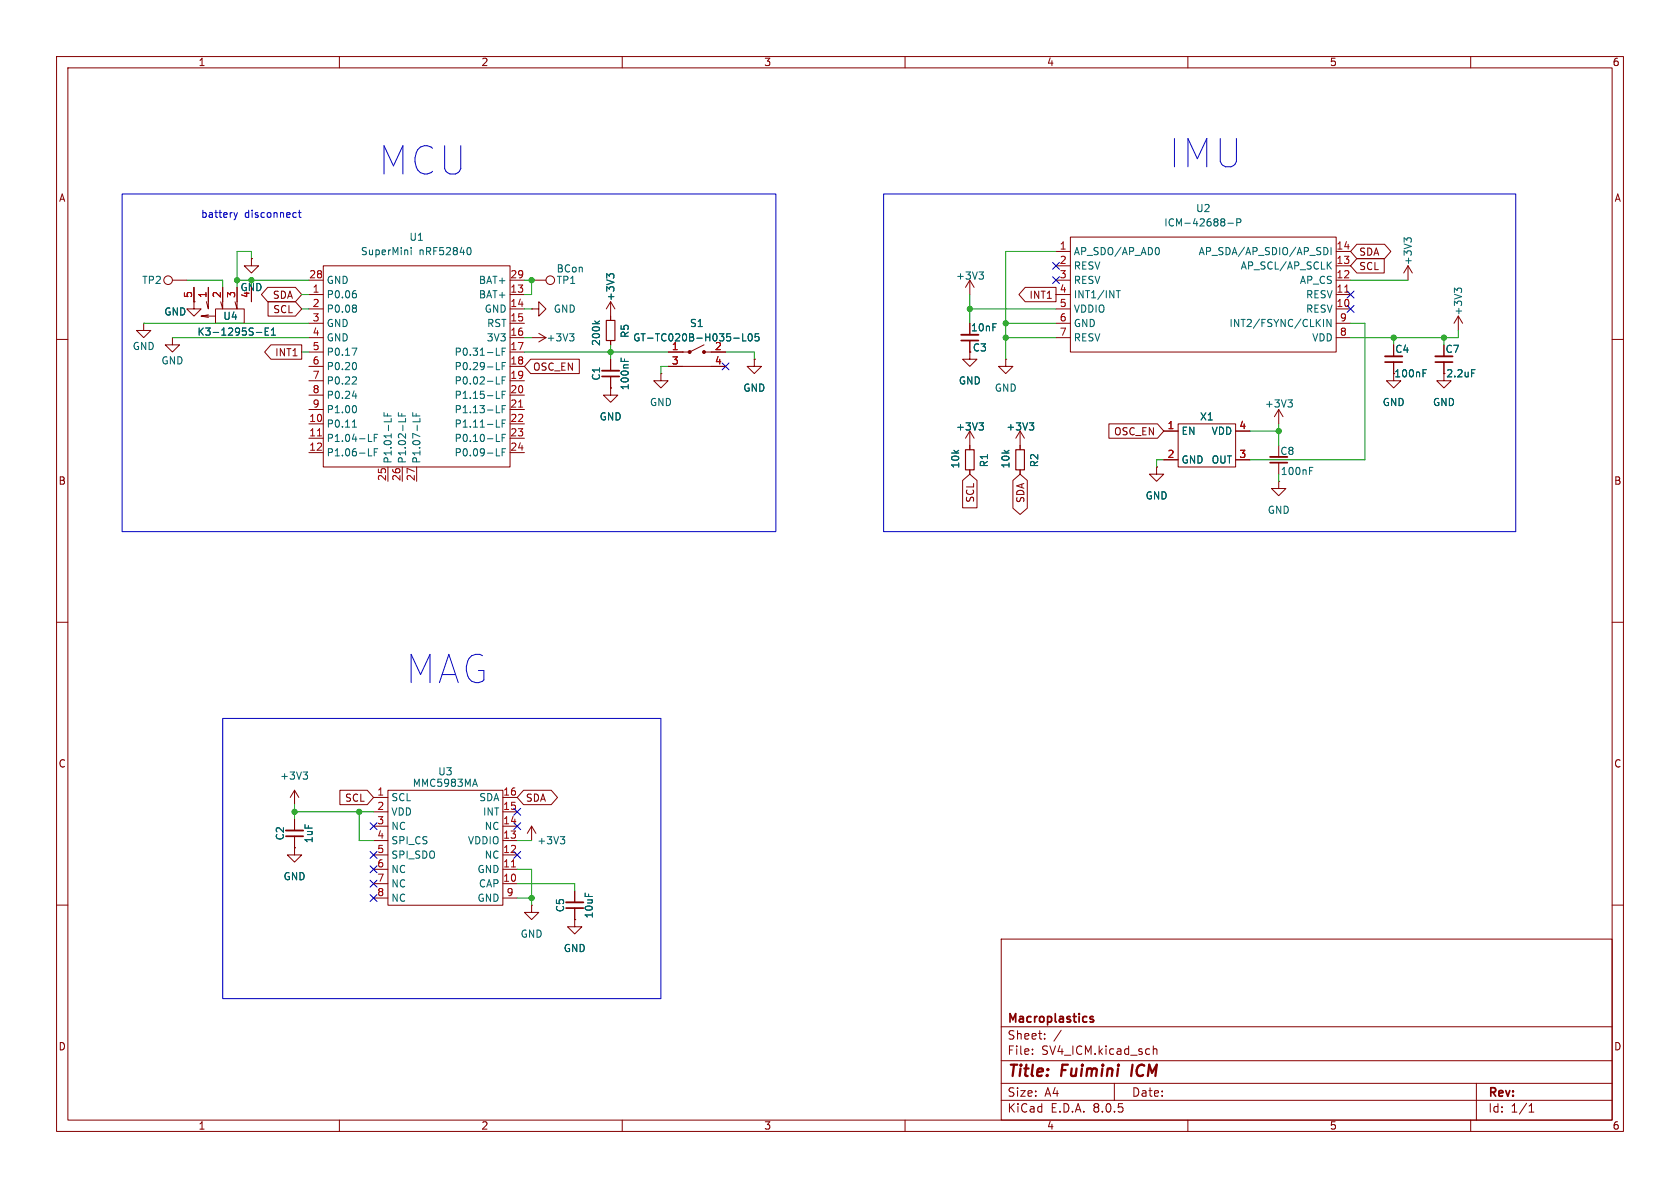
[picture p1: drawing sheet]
<svg xmlns="http://www.w3.org/2000/svg" width="297mm" height="210mm" viewBox="0 0 297 210" stroke-linecap="round" stroke-linejoin="round" font-family="sans-serif">
<g fill="none" stroke="#840000" stroke-width=".18">
<path d="M10 10h277v190h-277zM12 12h273v186h-273zM60 10v2M110 10v2M160 10v2M210 10v2M260 10v2M10 60h2M25.4 57.2v1.2h1.3l-1.3 1.3-1.3-1.3h1.3M25.4 57.2h.1M30.5 59.7v1.3h1.2l-1.2 1.2-1.3-1.2h1.3M30.5 59.7h.1"/>
<path d="M30.5 49.5h2.5M34.3 53.3v1.3h1.3l-1.3 1.3-1.3-1.3h1.3M34.3 53.3h.1M34.3 50.8v2.5M35.6 55.9l1.3 .2M36.8 50.8v3.8l-.3-1.3M36.8 55.7l-1.2 .2h2.5M38.1 54.6h5.1v2.6h-5.1zM39.4 50.8v3.8l-.4-1.2M41.9 50.8v3.8l-.3-1.2M44.4 45.7v1.3h1.3l-1.3 1.3-1.2-1.3h1.2M44.4 45.7h.1"/>
<path d="M44.4 50.8v2.5M47.3 50.8h4.9l1.1 1.3-1.1 1.2h-4.9l-1.1-1.2zM47.4 53.3h4.8l1.1 1.3-1.1 1.3h-4.8zM54.6 49.5h2.5M54.6 52.1h2.5M54.6 54.6h2.5M54.6 57.2h2.5M54.6 59.7h2.5M57.1 47h33.1v35.6h-33.1zM90.2 49.5h2.5M90.2 52.1h2.5M90.2 54.6h2.5"/>
<path d="M90.2 57.2h2.5M90.2 59.7h2.5M94 54.6h1.2v-1.3l1.3 1.3-1.3 1.3v-1.3M94 54.6h.1M94 49.5h2.5M94 59.7h2.5M95.2 58.9l1.3 .8M96.5 59.7l-1.3 .8M107.9 53.3l-.7 1.3M107.9 53.3v3.3M107.9 53.3l.8 1.3M171.4 49.5l-.7 1.3"/>
<path d="M171.4 49.5v2.6M171.4 49.5l.8 1.3M181.2 50.8h5.5v2.5h-5.5l-1.1-1.2zM186.7 49.5h2.5M186.7 52.1h2.5M186.7 54.6h2.5M186.7 57.2h2.5M186.7 59.7h2.5M186.7 44.5h2.5M186.7 47h2.5M189.2 41.9h47v20.3h-47zM236.2 49.5h2.6"/>
<path d="M236.2 52.1h2.6M236.2 54.6h2.6M236.2 57.2h2.6M236.2 59.7h2.6M236.2 44.5h2.6M236.2 47h2.6M239.9 45.7h4.8v2.6h-4.8l-1.1-1.3zM239.9 43.2h4.9l1.1 1.3-1.1 1.2h-4.9l-1.1-1.2zM248.9 47l-.7 1.3M248.9 47v2.5M248.9 47l.8 1.3M257.8 55.9l-.8 1.3"/>
<path d="M257.8 55.9v2.5M257.8 55.9l.8 1.3M285 60h2M47.9 61h5.4v2.5h-5.4l-1.1-1.3zM54.6 74.9h2.5M54.6 77.5h2.5M54.6 62.2h2.5M54.6 64.8h2.5M54.6 67.3h2.5M54.6 69.9h2.5M54.6 72.4h2.5M90.2 74.9h2.5"/>
<path d="M90.2 77.5h2.5M90.2 62.2h2.5M90.2 64.8h2.5M90.2 67.3h2.5M90.2 69.9h2.5M90.2 72.4h2.5M93.8 63.5h8.6v2.5h-8.6l-1.1-1.2zM107.9 68.6v1.3h1.3l-1.3 1.2-1.2-1.2h1.2M107.9 68.6h.1M107.9 60.2v.8M107.9 63.5v2M107.9 66.5v2.1"/>
<path d="M116.8 66v1.3h1.3l-1.3 1.3-1.2-1.3h1.2M116.8 66h.1M118.1 64.8h10.2M120.6 62.2h.1M124.5 61l-2.6 1.2h-3.8M124.5 62.2h3.8M133.3 63.5v1.3h1.3l-1.3 1.2-1.2-1.2h1.2M133.3 63.5h.1M171.4 60.2v3.3h1.3l-1.3 1.3-1.2-1.3h1.2M171.4 76.2v3.3M171.4 76.2l-.7 1.3M171.4 76.2l.8 1.3"/>
<path d="M177.8 63.5v1.3h1.3l-1.3 1.2-1.3-1.2h1.3M177.8 63.5h.1M180.3 76.2v3.3M180.3 76.2l-.7 1.3M180.3 76.2l.8 1.3M196 74.9h8.6l1.1 1.3-1.1 1.3h-8.6zM205.7 76.2h2.6M208.3 74.9h10.1v7.7h-10.1zM218.4 76.2h2.6M226.1 72.4l-.8 1.3M226.1 72.4v2.5M226.1 72.4l.7 1.3"/>
<path d="M246.4 64v3.3h1.2l-1.2 1.3-1.3-1.3h1.3M255.3 64v3.3h1.2l-1.2 1.3-1.3-1.3h1.3M54.6 80h2.5M68.6 82.6v2.5M71.1 82.6v2.5M73.7 82.6v2.5M90.2 80h2.5M170.2 84.9l1.2-1.1 1.3 1.1v4.9h-2.5zM171.4 83.1v.7M179.1 84.9l1.2-1.1 1.3 1.1v4.9l-1.3 1.1-1.2-1.1zM180.3 83.1v.7M204.5 82.6v1.2h1.2l-1.2 1.3-1.3-1.3h1.3"/>
<path d="M204.5 82.6h.1M205.7 81.3h2.6M218.4 81.3h2.6M226.1 85.1v1.3h1.2l-1.2 1.2-1.3-1.2h1.3M226.1 85.1h.1M226.1 81.8v2M10 110h2M285 110h2M52.1 139.7l-.8 1.3M52.1 139.7v2.5M52.1 139.7l.7 1.3M60.1 139.7h4.8l1.1 1.3-1.1 1.2h-4.8z"/>
<path d="M68.6 139.7h20.3v20.3h-20.3zM92.6 139.7h4.9l1.1 1.3-1.1 1.2h-4.9l-1.2-1.2zM10 160h2M52.1 149.9v1.2h1.2l-1.2 1.3-1.3-1.3h1.3M52.1 149.9h.1M52.1 144.8v2M52.1 147.8v2.1M66 141h2.6M66 156.2h2.6M66 153.7h2.6M66 151.1h2.6M66 148.6h2.6"/>
<path d="M66 146.1h2.6M66 143.5h2.6M66 158.8h2.6M88.9 141h2.5M88.9 156.2h2.5M88.9 153.7h2.5M88.9 151.1h2.5M88.9 148.6h2.5M88.9 146.1h2.5M88.9 143.5h2.5M88.9 158.8h2.5M94 146.1l-.8 1.2"/>
<path d="M94 146.1v2.5M94 146.1l.7 1.2M101.6 157.5v2M285 160h2M94 160v1.3h1.2l-1.2 1.3-1.3-1.3h1.3M94 160h.1M101.6 162.6v1.2h1.3l-1.3 1.3-1.3-1.3h1.3M101.6 162.6h.1M101.6 160.5v2.1M177 166h108v32h-108zM60 198v2M110 198v2"/>
<path d="M160 198v2M177 194.5h108M177 191.5h108M177 187.5h108M177 181.5h108M182.5 186.3v.1M182.5 185.5v.1M184.7 183.6v.1M184.7 182.8v.1M187.6 182.1l-1.3 2M197 191.5v3M203.9 184.9v1.5"/>
<path d="M203.9 185.5l.2-.1 .4 .1v.9M210 198v2M260 198v2M261 191.5v6.5M270.3 196.6h.9M270.3 195.5l.4-.4v1.5"/>
<circle cx="29.7" cy="49.5" r=".76"/>
<circle cx="97.3" cy="49.5" r=".76"/>
</g>
<path d="M200.2 188.2l-.2 2" fill="none" stroke="#840000" stroke-width=".4"/>
<path d="M106.4 66.5h3.1M169.9 60.2h3.1M244.9 64h3M253.7 64h3.1M224.5 81.8h3.1M50.5 147.8h3.1M100.1 160.5h3M193.3 179.8l-.4-.1-.2 .2 .1 .2 .5 .2v.3h-.6" fill="none" stroke="#840000" stroke-width=".3"/>
<g fill="none" stroke="#006464" stroke-width=".18">
<path d="M217.1 39.5h.9M218.7 39.3h.6l.1-.2-.1-.3-.6-.1v1.2M45.3 58.8h1M46.9 58.6h.4M47.5 58h-.6v1.3h.6M48 59.3h.7M48 58.3l.3-.3v1.3M62.7 51.4h.2M62.8 51.9l.2 .2v.3l-.2 .2M62.8 53.9l.2 .3-.2 .3 .2 .2v.2l-.2 .3M72.7 43.8v.1M72.7 44.2v.8"/>
<path d="M82.9 43.8a.68 .68 0 0 1 .4 .6 .68 .68 0 0 1-.4 .6M100.7 59h.8l-.5 .5M101.2 59.5l.3 .2v.3l-.3 .3M105.1 56.7l.5 .5M106 56.7l-.5 .4M107.7 48.8l-.4-.4v.8M107.7 48.6l.3-.2h.3l.2 .2M129.7 59.8h1M131.3 59v1.3h.6M132.4 59.1l.2-.1a.68 .68 0 0 1 .4 .6 .68 .68 0 0 1-.4 .7l-.2-.2-.1-.3zM134.1 59h-.6v.6l.2-.1h.4l.1 .2-.1 .4-.1 .2-.5-.2M173.1 48.1h.8l-.5 .5"/>
<path d="M173.6 48.6l.3 .2v.3l-.3 .2M197.3 51.4h.8M197.7 51.4v1.2M204.7 43.8a.79 .79 0 0 1 0 1.2M234 56.5v1.2M234 43.8a.64 .64 0 0 1 .8 .6 .64 .64 0 0 1-.8 .6M234.8 46.8l.6 .8M235.3 43.8v1.2M235.3 56.5v1.2l-.7-1.2v1.2M235.4 46.3l-.8 .7M248.7 42.5l-.5-.5v.8M248.7 42.3l.3-.3h.3l.2 .3"/>
<path d="M257.6 51.4l-.5-.5v.8M257.6 51.2l.2-.3h.3l.3 .3M62.2 61.5h.9l-.6 1.3M62.3 75.5h.7M62.3 70h.8M62.5 74.4l.2-.2v1.3M62.7 64.1a.79 .79 0 0 1 0 1.2M62.7 71.7a.79 .79 0 0 1 0 1.3M62.8 66.6l.2 .3v.3l-.8 .7h.8M62.9 69.6v.8M65.1 78h.6M66.2 77.4h.4"/>
<path d="M66.2 79.9h.4M66.8 76.8h-.6v1.2M66.8 79.3h-.6v1.3M67.9 72.9v.6h1.3M68.5 73.1v.4M69.2 74v.6M70.4 72.9v.6h1.3M71 73.1v.4M71.7 74v.6M73 72.9v.6h1.2M73.6 73.1v.4M74.2 74v.6"/>
<path d="M87.7 75.5h.7M87.7 78h.7M87.7 62.8h.7M87.7 65.3h.7M87.7 67.9h.7M87.7 70.4h.7M87.7 73h.7M88.8 77.4h.4M88.8 79.9h.4M88.8 62.1h.4M88.8 64.7h.4M88.8 67.2h.4"/>
<path d="M88.8 69.8h.4M88.8 72.3h.4M88.8 74.8h.4M89.4 76.8h-.6v1.2M89.4 79.3h-.6v1.3M89.4 61.5h-.6v1.3M89.4 64.1h-.6v1.2M89.4 66.6h-.6v1.3M89.4 69.2h-.6v1.2M89.4 71.7h-.6v1.3M89.4 74.2h-.6v1.3M109.8 63.3v.6"/>
<path d="M110.4 63.5v.4M173.1 74.7h.8l-.5 .5M173.6 75.2l.3 .3v.3l-.3 .2M182 74.7h.7l-.4 .5M182.5 75.2l.2 .3v.3l-.2 .2M227.7 70.7h.8l-.5 .5M228.2 71.2l.3 .2v.3l-.3 .3M251.6 65.3h.6M251.6 66h.4M260.2 65.3h.6M65.1 80.6h.6M87.7 80.6h.7"/>
<path d="M231.5 83.2h.4M231.5 82.6h.6M53.6 136.5h.8l-.5 .5M54.1 137l.3 .2v.3l-.3 .2M83.7 138.6h.6M84 137.7l.4 1.3M99 147.9h.8l-.4 .5M99.6 148.4l.2 .2v.3l-.2 .3"/>
</g>
<path d="M107.2 56.6h1.5v3.6h-1.5zM170.7 79.5h1.5v3.6h-1.5zM179.6 79.5h1.5v3.6h-1.5z" fill="none" stroke="#840000" stroke-width=".2"/>
<path d="M237.7 51.7h.8M56.1 77.1h.7M91.7 72h.7M90.4 153.3h.7" fill="none" stroke="#a90000" stroke-width=".18"/>
<g fill="#840000" stroke="#840000" stroke-width=".18">
<circle cx="121.9" cy="62.2" r=".26"/>
<circle cx="124.5" cy="62.2" r=".26"/>
</g>
<path d="M169.9 59.2h3.1M106.4 65.5h3.1M244.9 63h3M253.7 63h3.1M224.5 80.8h3.1M50.5 146.8h3.1M100.1 159.5h3" fill="none" stroke="#840000" stroke-width=".33"/>
<path d="M21.6 34.3h115.6v59.7h-115.6zM41.4 37.6l.3 .8M41.7 38.4l-.3 .5M42 37.6l-.3 .8M52.3 37.6h.1M52.4 38.4h-.1M52.7 37.6h.5M52.9 37.2v1l.3 .2M156.2 34.3h111.8v59.7h-111.8zM39.4 127h77.4v49.5h-77.4z" fill="none" stroke="#0000c2" stroke-width=".18"/>
<g fill="none" stroke="#009600" stroke-width=".18">
<path d="M25.4 57.2h29.2M30.5 59.7h24.1M33 49.5h6.4v1.3M34.3 50.8v2.5M41.9 49.5h12.7M44.4 45.7v-1.2h-2.5v6.3M44.4 49.5v1.3M53.3 52.1h1.3M53.3 54.6h1.3M92.7 49.5h1.3v2.6h-1.3M92.7 59.7h1.3M92.7 54.6h1.3"/>
<path d="M171.4 54.6h15.3M171.4 52.1v5.1M177.8 57.2h8.9M177.8 59.7h8.9M186.7 44.5h-8.9v19M238.8 49.5h10.1M238.8 57.2h2.5v24.1h-20.3M246.4 59.7v1.3M255.3 59.7v1.3M257.8 58.4v1.3h-19M53.3 62.2h1.3M92.7 62.2h25.4"/>
<path d="M107.9 61v2.5M118.1 64.8h-1.3v1.2M128.3 62.2h5v1.3M221 76.2h5.1M226.1 74.9v3.8M205.7 81.3h-1.2v1.3M226.1 83.8v1.3M52.1 143.5h13.9M52.1 142.2v2.6M63.5 143.5v5.1h2.5M91.4 153.7h2.6v6.3M91.4 148.6h2.6"/>
<path d="M91.4 156.2h10.2v1.3M91.4 158.8h2.6"/>
</g>
<g fill="none" stroke="#000084" stroke-width=".18">
<path d="M186.1 48.9l1.2 1.2M186.1 46.4l1.2 1.2M187.3 48.9l-1.2 1.2M187.3 46.4l-1.2 1.2M238.2 54l1.2 1.2M238.2 51.5l1.2 1.2M239.4 54l-1.2 1.2M239.4 51.5l-1.2 1.2M127.7 64.2l1.2 1.2M128.9 64.2l-1.2 1.2M65.4 145.4l1.2 1.3M65.4 150.5l1.2 1.2"/>
<path d="M65.4 153.1l1.2 1.2M65.4 158.1l1.2 1.3M65.4 155.6l1.2 1.2M66.6 145.4l-1.2 1.3M66.6 150.5l-1.2 1.2M66.6 153.1l-1.2 1.2M66.6 158.1l-1.2 1.3M66.6 155.6l-1.2 1.2M90.8 142.9l1.2 1.2M90.8 145.4l1.2 1.3M90.8 150.5l1.2 1.2M92 142.9l-1.2 1.2"/>
<path d="M92 145.4l-1.2 1.3M92 150.5l-1.2 1.2"/>
</g>
<g fill="#009600" stroke="#009600" stroke-width=".18">
<circle cx="177.8" cy="59.7" r=".46"/>
<circle cx="171.4" cy="54.6" r=".46"/>
<circle cx="177.8" cy="57.2" r=".46"/>
<circle cx="63.5" cy="143.5" r=".46"/>
<circle cx="52.1" cy="143.5" r=".46"/>
<circle cx="94" cy="158.8" r=".46"/>
<circle cx="44.4" cy="49.5" r=".46"/>
<circle cx="41.9" cy="49.5" r=".46"/>
<circle cx="246.4" cy="59.7" r=".46"/>
<circle cx="255.3" cy="59.7" r=".46"/>
<circle cx="226.1" cy="76.2" r=".46"/>
<circle cx="94" cy="49.5" r=".46"/>
<circle cx="107.9" cy="62.2" r=".46"/>
</g>
<g font-size="7" fill="#0000c2">
<text x="206.7" y="29.9">IMU</text>
<text x="67" y="31.2">MCU</text>
<text x="71.8" y="121.1">MAG</text>
</g>
<g font-size="2.8" fill="#840000">
<text x="178" y="190.9">Title:</text>
<text x="187.7" y="190.9">Fuimini</text>
<text x="200.8" y="190.9">ICM</text>
</g>
<g font-size="2.1" fill="#840000">
<text x="178" y="184">Sheet:</text>
<text x="178" y="181.2">Macroplastics</text>
<text x="178" y="186.7">File:</text>
<text x="184.1" y="186.7">SV4_ICM.kicad_sch</text>
<text x="178" y="196.9">KiCad</text>
<text x="178" y="194.1">Size:</text>
<text x="184.7" y="194.1">A4</text>
<text x="185.7" y="196.9">E.D.A.</text>
<text x="193.3" y="196.9">8.0.5</text>
<text x="200" y="194.1">Date:</text>
<text x="263" y="194.3">Rev:</text>
<text x="263" y="196.9">Id:</text>
<text x="267.1" y="196.9">1/1</text>
</g>
<g font-size="1.8" fill="#840000">
<text x="35" y="11.9">1</text>
<text x="85" y="11.9">2</text>
<text x="135" y="11.9">3</text>
<text x="185" y="11.9">4</text>
<text x="235" y="11.9">5</text>
<text x="285" y="11.9">6</text>
<text x="10.3" y="35.9">A</text>
<text x="285.3" y="35.9">A</text>
<text x="240.2" y="47.9">SCL</text>
<text x="240.2" y="45.4">SDA</text>
<text x="48.1" y="53">SDA</text>
<text x="181.9" y="53">INT1</text>
<text x="48.2" y="55.6">SCL</text>
<text x="171.6" y="58.8">10nF</text>
<text x="48.5" y="63.2">INT1</text>
<text x="94.1" y="65.7">OSC_EN</text>
<text x="171.9" y="62.3">C3</text>
<text x="246.6" y="62.6">C4</text>
<text x="255.5" y="62.6">C7</text>
<text x="246.4" y="66.9">100nF</text>
<text x="196.9" y="77.2">OSC_EN</text>
<text x="10.3" y="85.9">B</text>
<text x="172.4" y="89" transform="rotate(-90 172.4 89)">SCL</text>
<text x="181.3" y="89" transform="rotate(-90 181.3 89)">SDA</text>
<text x="285.3" y="85.9">B</text>
<text x="10.3" y="135.9">C</text>
<text x="285.3" y="135.9">C</text>
<text x="60.9" y="141.9">SCL</text>
<text x="92.9" y="141.9">SDA</text>
<text x="10.3" y="185.9">D</text>
<text x="285.3" y="185.9">D</text>
<text x="35" y="199.9">1</text>
<text x="85" y="199.9">2</text>
<text x="135" y="199.9">3</text>
<text x="185" y="199.9">4</text>
<text x="235" y="199.9">5</text>
<text x="285" y="199.9">6</text>
</g>
<g font-size="1.8" fill="#0000c2">
<text x="35.5" y="38.7">battery</text>
<text x="43.2" y="38.7">disconnect</text>
</g>
<g font-size="1.8" fill="#006464">
<text x="205.7" y="40.2">ICM-42688-P</text>
<text x="211.4" y="37.7">U2</text>
<text x="63.7" y="45.3">SuperMini</text>
<text x="72.3" y="42.8">U1</text>
<text x="74.1" y="45.3">nRF52840</text>
<text x="189.7" y="45.3">AP_SDO/AP_AD0</text>
<text x="189.7" y="47.9">RESV</text>
<text x="211.8" y="45.3">AP_SDA/AP_SDIO/AP_SDI</text>
<text x="219.2" y="47.9">AP_SCL/AP_SCLK</text>
<text x="249.8" y="47" transform="rotate(-90 249.8 47)">+3V3</text>
<text x="25" y="50.4">TP2</text>
<text x="42.4" y="51.7">GND</text>
<text x="57.7" y="52.9">P0.06</text>
<text x="57.7" y="50.4">GND</text>
<text x="84.6" y="52.9">BAT+</text>
<text x="84.6" y="50.4">BAT+</text>
<text x="98.3" y="50.4">TP1</text>
<text x="98.3" y="48.4">BCon</text>
<text x="108.8" y="53.3" transform="rotate(-90 108.8 53.3)">+3V3</text>
<text x="168.9" y="49.6">+3V3</text>
<text x="189.7" y="50.4">RESV</text>
<text x="189.7" y="52.9">INT1/INT</text>
<text x="229.7" y="50.4">AP_CS</text>
<text x="230.8" y="52.9">RESV</text>
<text x="29" y="56">GND</text>
<text x="34.8" y="59.5">K3-1295S-E1</text>
<text x="39.4" y="56.7">U4</text>
<text x="57.7" y="55.5">P0.08</text>
<text x="57.7" y="58">GND</text>
<text x="85.6" y="55.5">GND</text>
<text x="86" y="58">RST</text>
<text x="97.8" y="55.5">GND</text>
<text x="111.4" y="59.8" transform="rotate(-90 111.4 59.8)">R5</text>
<text x="121.9" y="58">S1</text>
<text x="189.7" y="55.5">VDDIO</text>
<text x="189.7" y="58">GND</text>
<text x="217.2" y="58">INT2/FSYNC/CLKIN</text>
<text x="230.8" y="55.5">RESV</text>
<text x="258.7" y="55.9" transform="rotate(-90 258.7 55.9)">+3V3</text>
<text x="23.4" y="62.1">GND</text>
<text x="28.4" y="64.6">GND</text>
<text x="57.7" y="60.6">GND</text>
<text x="57.7" y="63.1">P0.17</text>
<text x="57.7" y="65.6">P0.20</text>
<text x="80.3" y="63.1">P0.31-LF</text>
<text x="80.3" y="65.6">P0.29-LF</text>
<text x="86" y="60.6">3V3</text>
<text x="96.5" y="60.6">+3V3</text>
<text x="106.3" y="61.3" transform="rotate(-90 106.3 61.3)">200k</text>
<text x="111.8" y="60.6">GT-TC020B-H035-L05</text>
<text x="189.7" y="60.6">RESV</text>
<text x="231.9" y="60.6">VDD</text>
<text x="57.7" y="68.2">P0.22</text>
<text x="57.7" y="70.7">P0.24</text>
<text x="80.3" y="68.2">P0.02-LF</text>
<text x="80.3" y="70.7">P1.15-LF</text>
<text x="106.3" y="67.4" transform="rotate(-90 106.3 67.4)">C1</text>
<text x="111.4" y="69.1" transform="rotate(-90 111.4 69.1)">100nF</text>
<text x="114.8" y="72">GND</text>
<text x="131.3" y="69.4">GND</text>
<text x="169.4" y="68.2">GND</text>
<text x="175.8" y="69.4">GND</text>
<text x="244.3" y="72">GND</text>
<text x="253.2" y="72">GND</text>
<text x="255.6" y="66.9">2.2uF</text>
<text x="57.7" y="75.8">P0.11</text>
<text x="57.7" y="73.3">P1.00</text>
<text x="80.3" y="73.3">P1.13-LF</text>
<text x="80.3" y="75.8">P1.11-LF</text>
<text x="105.9" y="74.5">GND</text>
<text x="168.9" y="76.3">+3V3</text>
<text x="177.8" y="76.3">+3V3</text>
<text x="208.8" y="77.1">EN</text>
<text x="212" y="74.5">X1</text>
<text x="214.1" y="77.1">VDD</text>
<text x="223.5" y="72.2">+3V3</text>
<text x="57.7" y="78.3">P1.04-LF</text>
<text x="57.7" y="80.9">P1.06-LF</text>
<text x="69.4" y="82" transform="rotate(-90 69.4 82)">P1.01-LF</text>
<text x="72" y="82" transform="rotate(-90 72 82)">P1.02-LF</text>
<text x="74.5" y="82" transform="rotate(-90 74.5 82)">P1.07-LF</text>
<text x="80.3" y="80.9">P0.09-LF</text>
<text x="80.3" y="78.3">P0.10-LF</text>
<text x="169.8" y="82.9" transform="rotate(-90 169.8 82.9)">10k</text>
<text x="174.9" y="82.7" transform="rotate(-90 174.9 82.7)">R1</text>
<text x="178.7" y="82.9" transform="rotate(-90 178.7 82.9)">10k</text>
<text x="183.7" y="82.7" transform="rotate(-90 183.7 82.7)">R2</text>
<text x="208.8" y="82.1">GND</text>
<text x="214.1" y="82.1">OUT</text>
<text x="226.2" y="80.6">C8</text>
<text x="202.4" y="88.5">GND</text>
<text x="226.3" y="84.2">100nF</text>
<text x="224" y="91">GND</text>
<text x="77.4" y="137.3">U3</text>
<text x="49.4" y="138">+3V3</text>
<text x="69.1" y="141.8">SCL</text>
<text x="72.9" y="139.3">MMC5983MA</text>
<text x="84.6" y="141.8">SDA</text>
<text x="50.4" y="148.7" transform="rotate(-90 50.4 148.7)">C2</text>
<text x="55.5" y="149.1" transform="rotate(-90 55.5 149.1)">1uF</text>
<text x="69.1" y="144.4">VDD</text>
<text x="69.1" y="146.9">NC</text>
<text x="69.1" y="149.5">SPI_CS</text>
<text x="82.6" y="149.5">VDDIO</text>
<text x="85.3" y="144.4">INT</text>
<text x="85.6" y="146.9">NC</text>
<text x="94.9" y="149.5">+3V3</text>
<text x="50" y="155.8">GND</text>
<text x="69.1" y="152">SPI_SDO</text>
<text x="69.1" y="154.5">NC</text>
<text x="84.3" y="154.5">GND</text>
<text x="85.6" y="152">NC</text>
<text x="69.1" y="157.1">NC</text>
<text x="69.1" y="159.6">NC</text>
<text x="84.3" y="159.6">GND</text>
<text x="84.6" y="157.1">CAP</text>
<text x="99.9" y="161.4" transform="rotate(-90 99.9 161.4)">C5</text>
<text x="91.9" y="166">GND</text>
<text x="105" y="162.5" transform="rotate(-90 105 162.5)">10uF</text>
<text x="99.6" y="168.5">GND</text>
</g>
<g font-size="1.8" fill="#a90000">
<text x="187.3" y="44.2">1</text>
<text x="187.3" y="46.7">2</text>
<text x="236.2" y="46.7">13</text>
<text x="236.2" y="44.2">14</text>
<text x="34" y="52.8" transform="rotate(-90 34 52.8)">5</text>
<text x="36.6" y="52.8" transform="rotate(-90 36.6 52.8)">1</text>
<text x="39.1" y="52.8" transform="rotate(-90 39.1 52.8)">2</text>
<text x="41.7" y="52.8" transform="rotate(-90 41.7 52.8)">3</text>
<text x="44.2" y="52.8" transform="rotate(-90 44.2 52.8)">4</text>
<text x="54.6" y="49.3">28</text>
<text x="55.2" y="51.8">1</text>
<text x="90.1" y="51.8">13</text>
<text x="90.1" y="49.3">29</text>
<text x="187.3" y="49.3">3</text>
<text x="187.3" y="51.8">4</text>
<text x="236.2" y="51.8">11</text>
<text x="236.2" y="49.3">12</text>
<text x="55.2" y="54.4">2</text>
<text x="55.2" y="56.9">3</text>
<text x="55.2" y="59.4">4</text>
<text x="90.1" y="54.4">14</text>
<text x="90.1" y="56.9">15</text>
<text x="90.1" y="59.4">16</text>
<text x="187.3" y="54.4">5</text>
<text x="187.3" y="56.9">6</text>
<text x="187.3" y="59.4">7</text>
<text x="236.2" y="54.4">10</text>
<text x="236.8" y="59.4">8</text>
<text x="236.8" y="56.9">9</text>
<text x="55.2" y="62">5</text>
<text x="55.2" y="64.5">6</text>
<text x="90.1" y="62">17</text>
<text x="90.1" y="64.5">18</text>
<text x="118.7" y="62">1</text>
<text x="118.7" y="64.5">3</text>
<text x="126.3" y="62">2</text>
<text x="126.3" y="64.5">4</text>
<text x="55.2" y="67.1">7</text>
<text x="55.2" y="69.6">8</text>
<text x="90.1" y="67.1">19</text>
<text x="90.1" y="69.6">20</text>
<text x="54.6" y="74.7">10</text>
<text x="54.6" y="77.2">11</text>
<text x="55.2" y="72.1">9</text>
<text x="90.1" y="72.1">21</text>
<text x="90.1" y="74.7">22</text>
<text x="90.1" y="77.2">23</text>
<text x="206.3" y="75.9">1</text>
<text x="219" y="75.9">4</text>
<text x="54.6" y="79.8">12</text>
<text x="90.1" y="79.8">24</text>
<text x="206.3" y="81">2</text>
<text x="219" y="81">3</text>
<text x="68.3" y="85.1" transform="rotate(-90 68.3 85.1)">25</text>
<text x="70.9" y="85.1" transform="rotate(-90 70.9 85.1)">26</text>
<text x="73.4" y="85.1" transform="rotate(-90 73.4 85.1)">27</text>
<text x="66.6" y="140.7">1</text>
<text x="66.6" y="143.3">2</text>
<text x="88.9" y="143.3">15</text>
<text x="88.9" y="140.7">16</text>
<text x="66.6" y="145.8">3</text>
<text x="66.6" y="148.3">4</text>
<text x="88.9" y="148.3">13</text>
<text x="88.9" y="145.8">14</text>
<text x="66.6" y="150.9">5</text>
<text x="66.6" y="153.4">6</text>
<text x="66.6" y="156">7</text>
<text x="88.9" y="156">10</text>
<text x="88.9" y="153.4">11</text>
<text x="88.9" y="150.9">12</text>
<text x="66.6" y="158.5">8</text>
<text x="89.5" y="158.5">9</text>
</g>
</svg>
